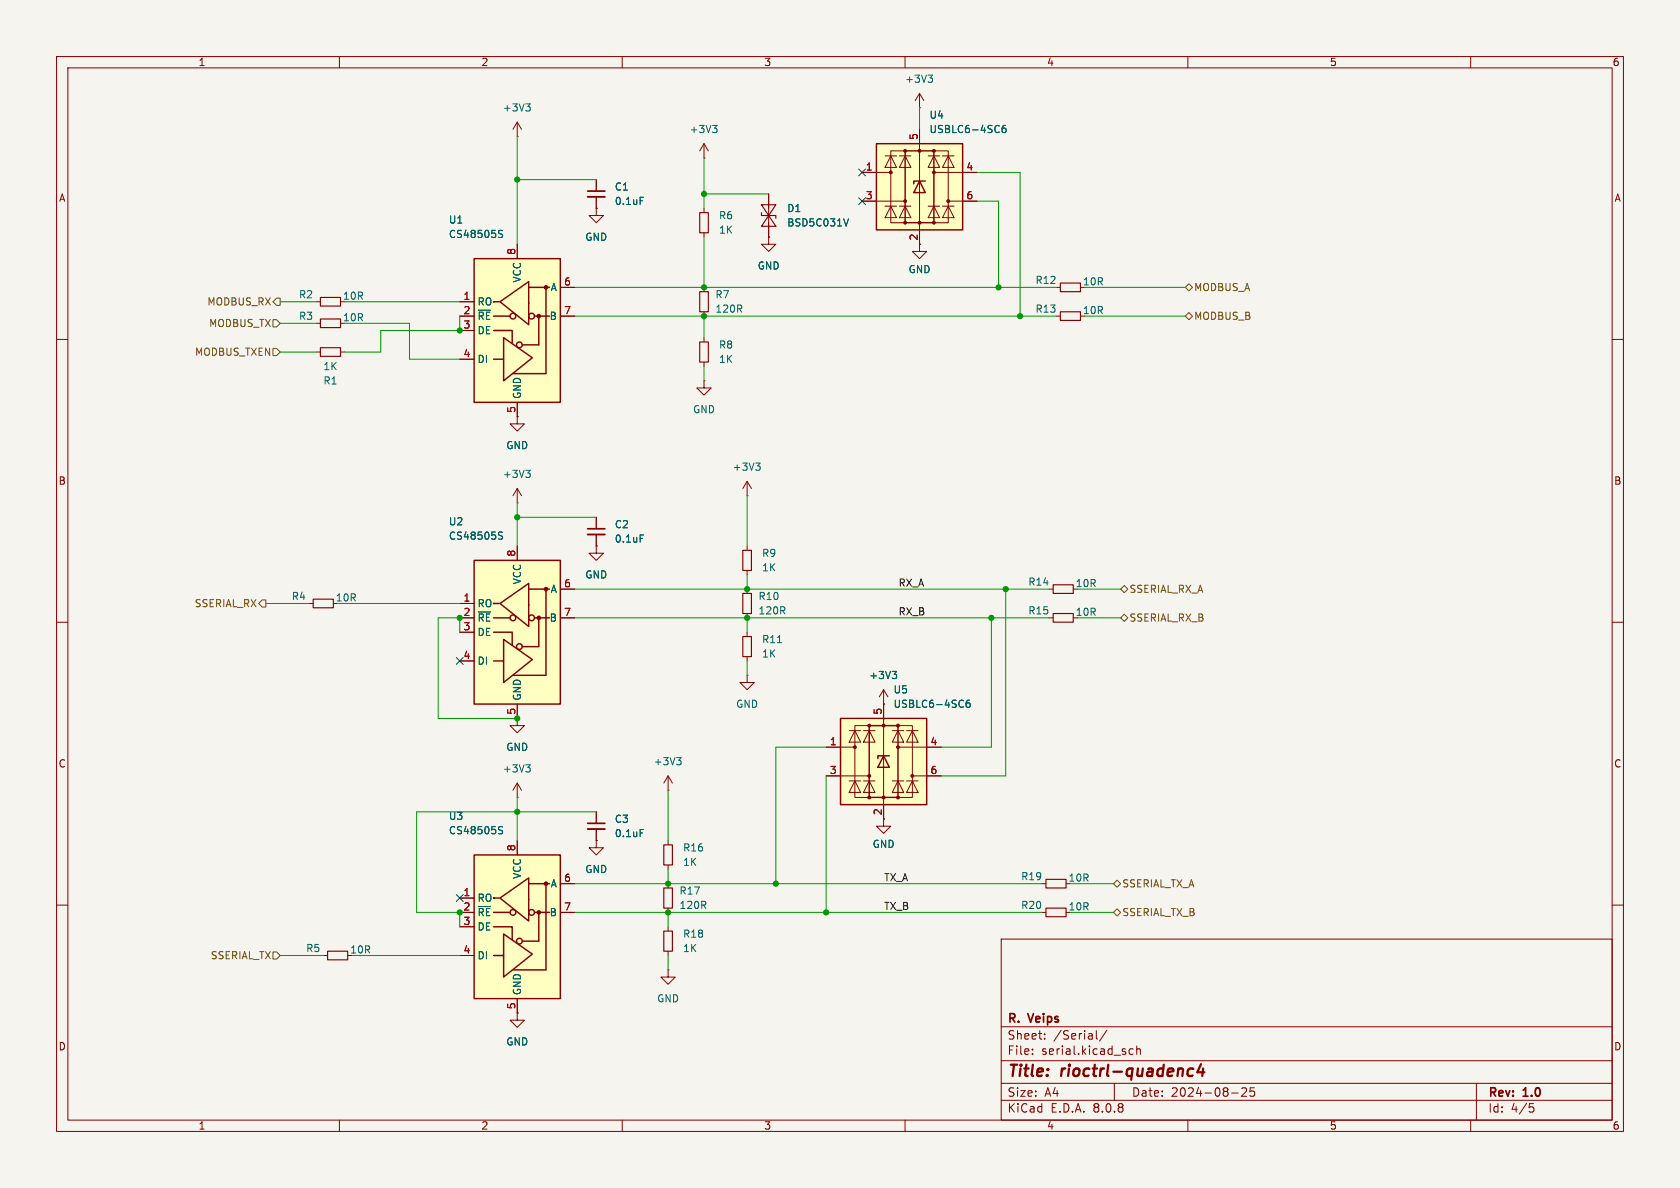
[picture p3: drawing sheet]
<svg xmlns="http://www.w3.org/2000/svg" width="297mm" height="210mm" viewBox="0 0 297 210" stroke-linecap="round" stroke-linejoin="round" font-family="sans-serif">
<path d="M0 0h297v210h-297z" fill="#f5f4ef" stroke="#f5f4ef" stroke-width=".18"/>
<g fill="none" stroke="#840000" stroke-width=".18">
<path d="M10 10h277v190h-277zM12 12h273v186h-273zM60 10v2M110 10v2M160 10v2M210 10v2M260 10v2M10 60h2M285 60h2M10 110h2M132.1 119.4v1.3h1.2l-1.2 1.2-1.3-1.2h1.3M132.1 119.4h.1"/>
<path d="M132.1 104.1v.8M132.1 108.5v.7M132.1 111.8v.7M132.1 116.1v.7M285 110h2M91.4 138.4l-.7 1.3M91.4 138.4v2.6M91.4 138.4l.8 1.3M91.4 141h.1M118.1 148.6v.8M118.1 152.9v.8M118.1 156.2v.8"/>
<path d="M10 160h2M118.1 171.5v1.2h1.3l-1.3 1.3-1.3-1.3h1.3M118.1 171.5h.1M118.1 160.5v.8M118.1 163.8v.8M118.1 168.1v.8M177 166h108v32h-108zM285 160h2M60 198v2M110 198v2M160 198v2M177 194.5h108"/>
<path d="M177 191.5h108M177 187.5h108M177 181.5h108M182.5 186.3v.1M182.5 185.5v.1M184.7 183.6v.1M184.7 182.8v.1M193.8 182.2v1.3l.2 .2M195.7 182.1l-1.3 2M197 191.5v3M200.3 185.5l-.4-.1-.3 .3v.4l.1 .2h.6M201 185.5l.2-.1 .3 .1 .1 .9"/>
<path d="M201 184.9v1.5M210 198v2M217.7 193.2h1.2M219.5 192.4l.6-.1 .2 .1 .1 .3-.9 1.1h.9M221.7 192.3h-.7v.7l.2-.1h.5l.1 .3-.1 .5-.2 .1-.5-.1M260 198v2M261 191.5v6.5M270.4 195.1h.7M270.5 195.7h.4l.3 .3-.2 .5-.5 .1"/>
</g>
<path d="M210.4 188.9l.6 .1M210.8 190.1l-.5 .1M212.3 188.1l-.6 1.4h1.2M212.7 188.9l-.2 1.3" fill="none" stroke="#840000" stroke-width=".4"/>
<path d="M137.5 113.6h.7M93 135.2h.7l-.4 .5M93.5 135.7l.2 .2v.3l-.2 .3" fill="none" stroke="#006464" stroke-width=".18"/>
<path d="M131.3 104.9h1.5v3.6h-1.5zM131.3 112.5h1.5v3.6h-1.5zM117.3 157h1.6v3.5h-1.6zM117.3 149.4h1.6v3.5h-1.6zM117.3 164.6h1.6v3.5h-1.6z" fill="none" stroke="#840000" stroke-width=".2"/>
<path d="M83.8 151.1h15.3v25.4h-15.3z" fill="#ffffc2"/>
<g fill="none" stroke="#840000" stroke-width=".25">
<path d="M83.8 151.1h15.3v25.4h-15.3zM87.4 158.8h-.2h1.1M88.4 158.8l5.1-3.6v7.6zM93.5 156.2h3.7M96.5 156.2v15.3h-5.7M87.2 163.8h3.4v2.3M87.2 161.3h3M87.2 168.9h1.7M89 165.1l5.1 3.6-5.1 4zM94.5 161.3h2.7M95.2 161.3v5.1h-2.9"/>
<circle cx="90.7" cy="161.3" r=".51"/>
<circle cx="91.8" cy="166.4" r=".51"/>
<circle cx="94" cy="161.3" r=".51"/>
</g>
<g fill="#840000" stroke="#840000" stroke-width=".25">
<circle cx="95.2" cy="161.3" r=".28"/>
<circle cx="96.5" cy="156.2" r=".28"/>
</g>
<g fill="none" stroke="#840000" stroke-width=".18">
<path d="M135.9 34.3v7.6M135.9 41.9v1.3h1.3l-1.3 1.3-1.3-1.3h1.3M135.9 41.9h.1M186.7 55.9h.8M186.7 50.8h.8M54.6 106.7h.8M91.4 127v1.3h1.3l-1.3 1.2-1.2-1.2h1.2M91.4 127h.1M81.3 158.8h2.5M91.4 148.6v2.5M99.1 156.2h2.5M57.1 168.9h.8"/>
<path d="M81.3 161.3h2.5M81.3 163.8h2.5M81.3 168.9h2.5M91.4 179.1v1.2h1.3l-1.3 1.3-1.2-1.3h1.2M91.4 179.1h.1M91.4 176.5v2.6M99.1 161.3h2.5"/>
</g>
<path d="M150 38.7l-.4 1.2M88.2 146.7l.5 .1 .2 .2-.2 .3-.4 .1M88.2 146.2h.7" fill="none" stroke="#006464" stroke-width=".18"/>
<path d="M134.6 36.2h2.6l-1.3 1.9zM134.6 37.6v.5h2.6v.5M135.9 38.1l1.3 1.9h-2.6zM187.5 55.1h3.5v1.5h-3.5zM187.5 50h3.5v1.6h-3.5zM55.4 105.9h3.5v1.5h-3.5zM57.9 168.1h3.6v1.6h-3.6z" fill="none" stroke="#840000" stroke-width=".2"/>
<g fill="#ffffc2">
<path d="M154.9 25.4h15.3v15.2h-15.3z"/>
<path d="M160 26.7h5.1v12.7h-5.1z"/>
<path d="M162.6 32l1 2h-2.1z"/>
<path d="M161.5 32h2.1l-2.1 .5z"/>
</g>
<path d="M154.9 25.4h15.3v15.2h-15.3zM160 26.7h5.1v12.7h-5.1zM162.6 32l1 2h-2.1zM163.6 32h-2.1v.5" fill="none" stroke="#840000" stroke-width=".25"/>
<g fill="#840000" stroke="#840000" stroke-width=".18">
<circle cx="157.5" cy="30.5" r=".25"/>
<circle cx="160" cy="39.4" r=".25"/>
<circle cx="160" cy="35.6" r=".25"/>
<circle cx="160" cy="26.7" r=".25"/>
<circle cx="162.6" cy="39.4" r=".25"/>
<circle cx="162.6" cy="26.7" r=".25"/>
<circle cx="165.1" cy="39.4" r=".25"/>
<circle cx="165.1" cy="30.5" r=".25"/>
<circle cx="165.1" cy="26.7" r=".25"/>
<circle cx="167.6" cy="35.6" r=".25"/>
</g>
<g fill="none" stroke="#840000" stroke-width=".18">
<path d="M162.6 19.1h.1M162.6 16.5v2.6M162.6 16.5l-.8 1.3M162.6 16.5l.7 1.3M91.4 24.1h.1M91.4 21.6l-.7 1.3M91.4 21.6v2.5M91.4 21.6l.8 1.3M105.4 36.8v1.3h1.3l-1.3 1.3-1.3-1.3h1.3M105.4 36.8h.1M105.4 31.8v2M105.4 34.8v2"/>
<path d="M124.5 27.9h.1M124.5 25.4l-.8 1.3M124.5 25.4v2.5M124.5 36.8v.8M124.5 25.4l.7 1.3M152.4 30.5h5.1M152.4 35.6h7.6M156.5 36.4h2M156.5 27.6h2M157.5 36.4l1 2.1h-2zM157.5 27.6l1 2h-2zM159 36.4h2"/>
<path d="M159 27.6h2M160 36.4l1 2.1h-2zM160 27.6l1 2h-2zM160 26.7h-2.5v12.7h2.5M162.6 22.9v21.6h1.2l-1.2 1.2-1.3-1.2h1.3M164.1 36.4h2M164.1 27.6h2M165.1 26.7h2.5v12.7h-2.5M165.1 36.4l1 2.1h-2zM165.1 27.6l1 2h-2zM165.1 30.5h7.6M166.6 36.4h2.1"/>
<path d="M166.6 27.6h2.1M167.6 36.4l1.1 2.1h-2.1zM167.6 27.6l1.1 2h-2.1zM167.6 35.6h5.1M55.9 57.2h.7M124.5 41.1v.8M124.5 50.8v.8M124.5 55.1v.8M124.5 59.7v.8M55.9 62.2h.7M60.2 62.2h.8M91.4 73.7v1.2h1.3l-1.3 1.3-1.2-1.3h1.2"/>
<path d="M91.4 73.7h.1M124.5 67.3v1.3h1.2l-1.2 1.3-1.3-1.3h1.3M124.5 67.3h.1M124.5 64v.8M91.4 88.9h.1M91.4 86.4v2.5M91.4 86.4l-.7 1.2M91.4 86.4l.8 1.2M105.4 91.4v2.1M105.4 94.5v2M132.1 87.6h.1M132.1 85.1l-.8 1.3"/>
<path d="M132.1 85.1v2.5M132.1 85.1l.7 1.3M185.4 109.2h.8M185.4 104.1h.8M118.1 139.7h.1M118.1 137.2l-.8 1.2M118.1 137.2v2.5M118.1 137.2l.8 1.2M105.4 148.6v1.3h1.3l-1.3 1.2-1.3-1.2h1.3M105.4 148.6h.1M105.4 143.5v2M105.4 146.6v2"/>
<path d="M156.2 144.8v1.3h1.3l-1.3 1.2-1.3-1.2h1.3M184.1 156.2h.8M184.1 161.3h.8"/>
</g>
<g fill="none" stroke="#006464" stroke-width=".18">
<path d="M93 18.4h.7l-.4 .4M93.5 18.8l.2 .3v.3l-.2 .2M164.1 13.3h.8l-.5 .5M164.6 13.8l.3 .2v.3l-.3 .2M113.2 34.9h.6M126 22.2h.8l-.5 .5M126.5 22.7l.3 .2v.3l-.3 .2M177.7 22.2h-.3a.86 .86 0 0 0 0 1.2l.4-.1 .1-.4-.3-.2h-.3l-.2 .2M93 83.1h.7l-.4 .5M93.5 83.6l.2 .3v.3l-.2 .2M113.2 94.6h.6M133.6 81.9h.8l-.4 .4"/>
<path d="M134.1 82.3l.3 .3v.3l-.3 .2M119.6 133.9h.8l-.4 .5M120.2 134.4l.2 .3v.3l-.2 .2M113.2 146.6h.6"/>
</g>
<path d="M103.9 34.8h3M103.9 94.5h3M103.9 146.6h3" fill="none" stroke="#840000" stroke-width=".33"/>
<path d="M103.9 33.8h3M103.9 93.5h3M103.9 145.5h3" fill="none" stroke="#840000" stroke-width=".3"/>
<path d="M123.7 37.6h1.5v3.5h-1.5zM56.6 56.4h3.6v1.5h-3.6zM123.7 51.6h1.5v3.5h-1.5zM56.6 61.5h3.6v1.5h-3.6zM123.7 60.5h1.5v3.5h-1.5zM186.2 108.5h3.5v1.5h-3.5zM186.2 103.4h3.5v1.5h-3.5zM184.9 155.4h3.6v1.6h-3.6zM184.9 160.5h3.6v1.6h-3.6z" fill="none" stroke="#840000" stroke-width=".2"/>
<path d="M83.8 99.1h15.3v25.4h-15.3z" fill="#ffffc2"/>
<g fill="none" stroke="#840000" stroke-width=".25">
<path d="M83.8 99.1h15.3v25.4h-15.3zM87.2 111.8h3.4v2.2M87.2 109.2h3M87.2 116.8h1.7M87.4 106.7h-.2h1.1M88.4 106.7l5.1-3.6v7.6zM89 113l5.1 3.6-5.1 4.1zM93.5 104.1h3.7M94.5 109.2h2.7M95.2 109.2v5.1h-2.9M96.5 104.1v15.3h-5.7"/>
<circle cx="90.7" cy="109.2" r=".51"/>
<circle cx="91.8" cy="114.3" r=".51"/>
<circle cx="94" cy="109.2" r=".51"/>
</g>
<g fill="#840000" stroke="#840000" stroke-width=".25">
<circle cx="95.2" cy="109.2" r=".28"/>
<circle cx="96.5" cy="104.1" r=".28"/>
</g>
<path d="M91.4 96.5v2.6M81.3 106.7h2.5M81.3 109.2h2.5M81.3 111.8h2.5M81.3 116.8h2.5M99.1 109.2h2.5M99.1 104.1h2.5M91.4 124.5v2.5" fill="none" stroke="#840000" stroke-width=".18"/>
<path d="M88.2 94.6l.5 .2 .2 .2-.2 .3h-.4M88.2 94.1h.7" fill="none" stroke="#006464" stroke-width=".18"/>
<g fill="#ffffc2">
<path d="M148.6 127h15.2v15.2h-15.2z"/>
<path d="M153.7 128.3h5v12.7h-5z"/>
<path d="M156.2 133.6l1 2h-2z"/>
<path d="M155.2 133.6h2l-2 .5z"/>
</g>
<path d="M148.6 127h15.2v15.2h-15.2zM153.7 128.3h5v12.7h-5zM156.2 133.6l1 2h-2zM157.2 133.6h-2v.5" fill="none" stroke="#840000" stroke-width=".25"/>
<g fill="#840000" stroke="#840000" stroke-width=".18">
<circle cx="151.1" cy="132.1" r=".25"/>
<circle cx="153.7" cy="141" r=".25"/>
<circle cx="153.7" cy="137.2" r=".25"/>
<circle cx="153.7" cy="128.3" r=".25"/>
<circle cx="156.2" cy="141" r=".25"/>
<circle cx="156.2" cy="128.3" r=".25"/>
<circle cx="158.7" cy="141" r=".25"/>
<circle cx="158.7" cy="132.1" r=".25"/>
<circle cx="158.7" cy="128.3" r=".25"/>
<circle cx="161.3" cy="137.2" r=".25"/>
</g>
<g fill="none" stroke="#840000" stroke-width=".18">
<path d="M55.9 53.3h.7M105.4 96.5v1.3h1.3l-1.3 1.3-1.3-1.3h1.3M105.4 96.5h.1M132.1 96.5v.8M132.1 100.8v.8M146 132.1h5.1M146 137.2h7.7M150.1 138h2M150.1 129.2h2M151.1 138l1 2.1h-2zM151.1 129.2l1 2h-2zM152.7 138h2"/>
<path d="M152.7 129.2h2M153.7 138l1 2.1h-2zM153.7 129.2l1 2h-2zM153.7 128.3h-2.6v12.7h2.6M156.2 124.5h.1M156.2 121.9v22.9M156.2 121.9l-.8 1.3M156.2 121.9l.8 1.3M157.7 138h2.1M157.7 129.2h2.1M158.7 128.3h2.6v12.7h-2.6M158.7 138l1.1 2.1h-2.1z"/>
<path d="M158.7 129.2l1.1 2h-2.1zM158.7 132.1h7.7M160.3 138h2M160.3 129.2h2M161.3 138l1 2.1h-2zM161.3 129.2l1 2h-2zM161.3 137.2h5.1"/>
</g>
<path d="M157.7 118.7h.8l-.4 .5M158.3 119.2l.2 .2v.3l-.2 .3M171.4 123.8h-.4a.86 .86 0 0 0 0 1.2l.5-.1v-.4l-.2-.2h-.4l-.1 .2" fill="none" stroke="#006464" stroke-width=".18"/>
<path d="M56.6 52.6h3.6v1.5h-3.6zM131.3 97.3h1.5v3.5h-1.5z" fill="none" stroke="#840000" stroke-width=".2"/>
<path d="M83.8 45.7h15.3v25.4h-15.3z" fill="#ffffc2"/>
<g fill="none" stroke="#840000" stroke-width=".25">
<path d="M83.8 45.7h15.3v25.4h-15.3zM87.2 58.4h3.4v2.3M87.2 55.9h3M87.4 53.3h-.2h1.1M88.4 53.3l5.1-3.5v7.6zM89 59.7l5.1 3.5-5.1 4.1zM93.5 50.8h3.7M94.5 55.9h2.7M95.2 55.9v5.1h-2.9M96.5 50.8v15.2h-5.7M87.2 63.5h1.7"/>
<circle cx="90.7" cy="55.9" r=".51"/>
<circle cx="94" cy="55.9" r=".51"/>
<circle cx="91.8" cy="61" r=".51"/>
</g>
<g fill="#840000" stroke="#840000" stroke-width=".25">
<circle cx="95.2" cy="55.9" r=".28"/>
<circle cx="96.5" cy="50.8" r=".28"/>
</g>
<g fill="none" stroke="#840000" stroke-width=".18">
<path d="M105.4 36.8h.1M105.4 31.8v2M105.4 34.8v2M135.9 34.3v2.5M135.9 39.4v2.5M152.4 30.5h2.5M152.4 35.6h2.5M162.6 22.9v2.5M170.2 30.5h2.5M170.2 35.6h2.5M81.3 53.3h2.5M81.3 55.9h2.5"/>
<path d="M81.3 58.4h2.5M91.4 43.2v2.5M99.1 55.9h2.5M99.1 50.8h2.5M135.9 41.9h.1M162.6 40.6v2.6M81.3 63.5h2.5M91.4 73.7h.1M91.4 71.1v2.6M91.4 96.5v2.6M105.4 96.5h.1M105.4 91.4v2.1"/>
<path d="M105.4 94.5v2M81.3 106.7h2.5M81.3 109.2h2.5M81.3 111.8h2.5M81.3 116.8h2.5M99.1 109.2h2.5M99.1 104.1h2.5M91.4 127h.1M91.4 124.5v2.5M146 132.1h2.6M146 137.2h2.6M156.2 124.5h.1"/>
<path d="M156.2 124.5v2.5M163.8 132.1h2.6M163.8 137.2h2.6M81.3 158.8h2.5M91.4 148.6v2.5M99.1 156.2h2.5M105.4 148.6h.1M105.4 143.5v2M105.4 146.6v2M156.2 142.2v2.6M81.3 161.3h2.5M81.3 163.8h2.5"/>
<path d="M81.3 168.9h2.5M91.4 179.1h.1M91.4 176.5v2.6M99.1 161.3h2.5"/>
</g>
<g fill="none" stroke="#006464" stroke-width=".18">
<path d="M113.2 34.9h.6M150 38.7l-.4 1.2M177.7 22.2h-.3a.86 .86 0 0 0 0 1.2l.4-.1 .1-.4-.3-.2h-.3l-.2 .2M88.2 41.3l.5 .1 .2 .2-.2 .3-.4 .1M88.2 40.8h.7M88.2 94.6l.5 .2 .2 .2-.2 .3h-.4M88.2 94.1h.7M113.2 94.6h.6M157.7 118.7h.8l-.4 .5M158.3 119.2l.2 .2v.3l-.2 .3M171.4 123.8h-.4a.86 .86 0 0 0 0 1.2l.5-.1v-.4l-.2-.2h-.4l-.1 .2M88.2 146.7l.5 .1 .2 .2-.2 .3-.4 .1"/>
<path d="M88.2 146.2h.7M113.2 146.6h.6"/>
</g>
<path d="M48.3 56.5h.6l.6 .7-.6 .6h-.6zM48.9 52.7h.6v1.3h-.6l-.6-.7zM209.5 50.8l.7-.6 .6 .6-.6 .6zM209.5 55.9l.7-.7 .6 .7-.6 .6zM48.3 61.6h.6l.6 .6-.6 .7h-.6zM46.4 106h.6v1.3h-.6l-.7-.6zM198.1 104.1l.7-.6 .6 .6-.6 .7zM198.1 109.2l.7-.6 .6 .6-.6 .7zM196.8 156.2l.7-.6 .6 .6-.6 .6zM48.3 168.3h.6l.6 .6-.6 .6h-.6zM196.8 161.3l.7-.6 .6 .6-.6 .6z" fill="none" stroke="#725600" stroke-width=".18"/>
<g fill="none" stroke="#009600" stroke-width=".18">
<path d="M162.6 19.1v3.8M91.4 24.1v19.1M91.4 31.8h14M124.5 27.9v8.9M124.5 34.3h11.4M172.7 35.6h3.8v15.2M172.7 30.5h7.6v25.4M49.5 57.2h6.4M49.5 53.3h6.4M61 57.2h11.4v6.3h8.9M61 53.3h20.3M81.3 55.9v2.5h-14v3.8h-6.3"/>
<path d="M101.6 50.8h85.1M101.6 55.9h85.1M124.5 41.9v8.9M124.5 55.9v3.8M191.8 50.8h17.7M191.8 55.9h17.7M49.5 62.2h6.4M124.5 64.8v2.5M91.4 88.9v7.6M91.4 91.4h14M132.1 87.6v8.9M47 106.7h7.6"/>
<path d="M59.7 106.7h21.6M81.3 111.8v-2.6h-3.8v17.8h13.9M101.6 109.2h83.8M101.6 104.1h83.8M132.1 101.6v2.5M132.1 109.2v2.6M132.1 116.8v2.6M175.3 109.2v22.9h-8.9M177.8 104.1v33.1h-11.4M190.5 109.2h7.6M190.5 104.1h7.6M118.1 139.7v8.9"/>
<path d="M146 132.1h-8.8v24.1M146 137.2v24.1M91.4 141v7.6M101.6 156.2h82.5M105.4 143.5h-31.7v17.8h7.6v2.5M118.1 153.7v2.5M189.2 156.2h7.6M49.5 168.9h7.6M62.2 168.9h19.1M101.6 161.3h82.5M118.1 161.3v2.5M118.1 168.9v2.6"/>
<path d="M189.2 161.3h7.6"/>
</g>
<path d="M151.8 29.9l1.2 1.2M151.8 35l1.2 1.2M153 29.9l-1.2 1.2M153 35l-1.2 1.2M80.7 116.2l1.2 1.2M81.9 116.2l-1.2 1.2M80.7 158.1l1.2 1.3M81.9 158.1l-1.2 1.3" fill="none" stroke="#000084" stroke-width=".18"/>
<g fill="#009600" stroke="#009600" stroke-width=".18">
<circle cx="91.4" cy="31.8" r=".46"/>
<circle cx="124.5" cy="34.3" r=".46"/>
<circle cx="124.5" cy="55.9" r=".46"/>
<circle cx="124.5" cy="50.8" r=".46"/>
<circle cx="81.3" cy="109.2" r=".46"/>
<circle cx="118.1" cy="161.3" r=".46"/>
<circle cx="118.1" cy="156.2" r=".46"/>
<circle cx="91.4" cy="143.5" r=".46"/>
<circle cx="81.3" cy="161.3" r=".46"/>
<circle cx="91.4" cy="127" r=".46"/>
<circle cx="175.3" cy="109.2" r=".46"/>
<circle cx="177.8" cy="104.1" r=".46"/>
<circle cx="176.5" cy="50.8" r=".46"/>
<circle cx="180.3" cy="55.9" r=".46"/>
<circle cx="132.1" cy="104.1" r=".46"/>
<circle cx="132.1" cy="109.2" r=".46"/>
<circle cx="137.2" cy="156.2" r=".46"/>
<circle cx="146" cy="161.3" r=".46"/>
<circle cx="81.3" cy="58.4" r=".46"/>
<circle cx="91.4" cy="91.4" r=".46"/>
</g>
<g font-size="2.8" fill="#840000">
<text x="178" y="190.9">Title:</text>
<text x="187.7" y="190.9">rioctrl-quadenc4</text>
</g>
<g font-size="2.1" fill="#840000">
<text x="178" y="184">Sheet:</text>
<text x="178" y="181.2">R.</text>
<text x="182" y="181.2">Veips</text>
<text x="186.2" y="184">/Serial/</text>
<text x="178" y="186.7">File:</text>
<text x="184.1" y="186.7">serial.kicad_sch</text>
<text x="178" y="196.9">KiCad</text>
<text x="178" y="194.1">Size:</text>
<text x="184.7" y="194.1">A4</text>
<text x="185.7" y="196.9">E.D.A.</text>
<text x="193.3" y="196.9">8.0.8</text>
<text x="200" y="194.1">Date:</text>
<text x="207" y="194.1">2024-08-25</text>
<text x="263" y="194.3">Rev:</text>
<text x="263" y="196.9">Id:</text>
<text x="267.1" y="196.9">4/5</text>
<text x="269.4" y="194.3">1.0</text>
</g>
<g font-size="1.8" fill="#840000">
<text x="35" y="11.9">1</text>
<text x="85" y="11.9">2</text>
<text x="135" y="11.9">3</text>
<text x="185" y="11.9">4</text>
<text x="235" y="11.9">5</text>
<text x="285" y="11.9">6</text>
<text x="10.3" y="35.9">A</text>
<text x="285.3" y="35.9">A</text>
<text x="10.3" y="85.9">B</text>
<text x="285.3" y="85.9">B</text>
<text x="10.3" y="135.9">C</text>
<text x="285.3" y="135.9">C</text>
<text x="10.3" y="185.9">D</text>
<text x="285.3" y="185.9">D</text>
<text x="35" y="199.9">1</text>
<text x="85" y="199.9">2</text>
<text x="135" y="199.9">3</text>
<text x="185" y="199.9">4</text>
<text x="235" y="199.9">5</text>
<text x="285" y="199.9">6</text>
</g>
<g font-size="1.8" fill="#006464">
<text x="159.9" y="14.8">+3V3</text>
<text x="88.8" y="19.9">+3V3</text>
<text x="121.8" y="23.7">+3V3</text>
<text x="164.2" y="23.7">USBLC6-4SC6</text>
<text x="164.2" y="21.2">U4</text>
<text x="108.6" y="33.9">C1</text>
<text x="79.3" y="39.7">U1</text>
<text x="108.6" y="36.4">0.1uF</text>
<text x="127" y="39">R6</text>
<text x="127" y="41.5">1K</text>
<text x="139.1" y="37.7">D1</text>
<text x="139.1" y="40.2">BSD5C031V</text>
<text x="79.3" y="42.3">CS48505S</text>
<text x="103.4" y="42.8">GND</text>
<text x="133.9" y="47.9">GND</text>
<text x="52.8" y="52.9">R2</text>
<text x="60.5" y="53.2">10R</text>
<text x="92.3" y="50.1" transform="rotate(-90 92.3 50.1)">VCC</text>
<text x="97.3" y="51.7">A</text>
<text x="126.4" y="52.9">R7</text>
<text x="160.5" y="48.5">GND</text>
<text x="183" y="50.4">R12</text>
<text x="191.3" y="50.6">10R</text>
<text x="52.8" y="56.7">R3</text>
<text x="60.5" y="57">10R</text>
<text x="84.3" y="54.2">RO</text>
<text x="84.3" y="56.7">~{RE}</text>
<text x="84.3" y="59.3">DE</text>
<text x="97.1" y="56.7">B</text>
<text x="126.4" y="55.5">120R</text>
<text x="183" y="55.5">R13</text>
<text x="191.3" y="55.7">10R</text>
<text x="57.1" y="65.6">1K</text>
<text x="84.3" y="64.4">DI</text>
<text x="127" y="61.8">R8</text>
<text x="127" y="64.4">1K</text>
<text x="57.1" y="68.2">R1</text>
<text x="92.3" y="70.6" transform="rotate(-90 92.3 70.6)">GND</text>
<text x="122.4" y="73.3">GND</text>
<text x="89.4" y="79.6">GND</text>
<text x="129.4" y="83.4">+3V3</text>
<text x="88.8" y="84.7">+3V3</text>
<text x="79.3" y="95.6">CS48505S</text>
<text x="79.3" y="93.1">U2</text>
<text x="108.6" y="93.6">C2</text>
<text x="108.6" y="96.1">0.1uF</text>
<text x="134.6" y="98.7">R9</text>
<text x="134.6" y="101.2">1K</text>
<text x="51.5" y="106.3">R4</text>
<text x="59.3" y="106.5">10R</text>
<text x="84.3" y="107.5">RO</text>
<text x="92.3" y="103.4" transform="rotate(-90 92.3 103.4)">VCC</text>
<text x="97.3" y="105">A</text>
<text x="103.4" y="102.5">GND</text>
<text x="134" y="106.3">R10</text>
<text x="181.7" y="103.7">R14</text>
<text x="190.1" y="104">10R</text>
<text x="84.3" y="110.1">~{RE}</text>
<text x="84.3" y="112.6">DE</text>
<text x="97.1" y="110.1">B</text>
<text x="134" y="108.8">120R</text>
<text x="134.6" y="113.9">R11</text>
<text x="181.7" y="108.8">R15</text>
<text x="190.1" y="109.1">10R</text>
<text x="84.3" y="117.7">DI</text>
<text x="134.6" y="116.4">1K</text>
<text x="92.3" y="124" transform="rotate(-90 92.3 124)">GND</text>
<text x="130" y="125.3">GND</text>
<text x="153.6" y="120.2">+3V3</text>
<text x="157.9" y="125.3">USBLC6-4SC6</text>
<text x="157.9" y="122.8">U5</text>
<text x="88.8" y="136.8">+3V3</text>
<text x="89.4" y="132.9">GND</text>
<text x="115.5" y="135.5">+3V3</text>
<text x="79.3" y="147.7">CS48505S</text>
<text x="79.3" y="145.1">U3</text>
<text x="108.6" y="145.6">C3</text>
<text x="108.6" y="148.2">0.1uF</text>
<text x="92.3" y="155.5" transform="rotate(-90 92.3 155.5)">VCC</text>
<text x="103.4" y="154.5">GND</text>
<text x="120.7" y="153.3">1K</text>
<text x="120.7" y="150.7">R16</text>
<text x="154.2" y="150.1">GND</text>
<text x="180.4" y="155.8">R19</text>
<text x="84.3" y="159.6">RO</text>
<text x="97.3" y="157.1">A</text>
<text x="120" y="160.9">120R</text>
<text x="120" y="158.3">R17</text>
<text x="180.4" y="160.9">R20</text>
<text x="188.8" y="156.1">10R</text>
<text x="188.8" y="161.1">10R</text>
<text x="84.3" y="162.2">~{RE}</text>
<text x="84.3" y="164.7">DE</text>
<text x="97.1" y="162.2">B</text>
<text x="120.7" y="166">R18</text>
<text x="54" y="168.5">R5</text>
<text x="61.8" y="168.8">10R</text>
<text x="84.3" y="169.8">DI</text>
<text x="120.7" y="168.5">1K</text>
<text x="92.3" y="176" transform="rotate(-90 92.3 176)">GND</text>
<text x="116.1" y="177.4">GND</text>
<text x="89.4" y="185">GND</text>
</g>
<g font-size="1.8" fill="#a90000">
<text x="162.3" y="24.8" transform="rotate(-90 162.3 24.8)">5</text>
<text x="153" y="30.2">1</text>
<text x="153" y="35.3">3</text>
<text x="170.7" y="30.2">4</text>
<text x="170.7" y="35.3">6</text>
<text x="91.2" y="45.2" transform="rotate(-90 91.2 45.2)">8</text>
<text x="162.3" y="42.6" transform="rotate(-90 162.3 42.6)">2</text>
<text x="81.8" y="53.1">1</text>
<text x="99.6" y="50.5">6</text>
<text x="81.8" y="55.6">2</text>
<text x="81.8" y="58.2">3</text>
<text x="99.6" y="55.6">7</text>
<text x="81.8" y="63.2">4</text>
<text x="91.2" y="73.1" transform="rotate(-90 91.2 73.1)">5</text>
<text x="91.2" y="98.5" transform="rotate(-90 91.2 98.5)">8</text>
<text x="81.8" y="106.4">1</text>
<text x="99.6" y="103.9">6</text>
<text x="81.8" y="109">2</text>
<text x="81.8" y="111.5">3</text>
<text x="99.6" y="109">7</text>
<text x="81.8" y="116.6">4</text>
<text x="91.2" y="126.4" transform="rotate(-90 91.2 126.4)">5</text>
<text x="146.6" y="131.8">1</text>
<text x="156" y="126.4" transform="rotate(-90 156 126.4)">5</text>
<text x="164.4" y="131.8">4</text>
<text x="146.6" y="136.9">3</text>
<text x="164.4" y="136.9">6</text>
<text x="156" y="144.2" transform="rotate(-90 156 144.2)">2</text>
<text x="91.2" y="150.6" transform="rotate(-90 91.2 150.6)">8</text>
<text x="99.6" y="156">6</text>
<text x="81.8" y="158.5">1</text>
<text x="81.8" y="161">2</text>
<text x="99.6" y="161">7</text>
<text x="81.8" y="163.6">3</text>
<text x="81.8" y="168.7">4</text>
<text x="91.2" y="178.5" transform="rotate(-90 91.2 178.5)">5</text>
</g>
<g font-size="1.8" fill="#725600">
<text x="211" y="51.7">MODBUS_A</text>
<text x="36.6" y="54.2">MODBUS_RX</text>
<text x="36.9" y="58">MODBUS_TX</text>
<text x="211" y="56.7">MODBUS_B</text>
<text x="34.4" y="63.1">MODBUS_TXEN</text>
<text x="34.3" y="107.5">SSERIAL_RX</text>
<text x="199.6" y="105">SSERIAL_RX_A</text>
<text x="199.6" y="110.1">SSERIAL_RX_B</text>
<text x="198.3" y="157.1">SSERIAL_TX_A</text>
<text x="198.3" y="162.2">SSERIAL_TX_B</text>
<text x="37.2" y="169.8">SSERIAL_TX</text>
</g>
<g font-size="1.8" fill="#0f0f0f">
<text x="158.7" y="103.8">RX_A</text>
<text x="158.7" y="108.9">RX_B</text>
<text x="156.2" y="155.9">TX_A</text>
<text x="156.2" y="160.9">TX_B</text>
</g>
</svg>
